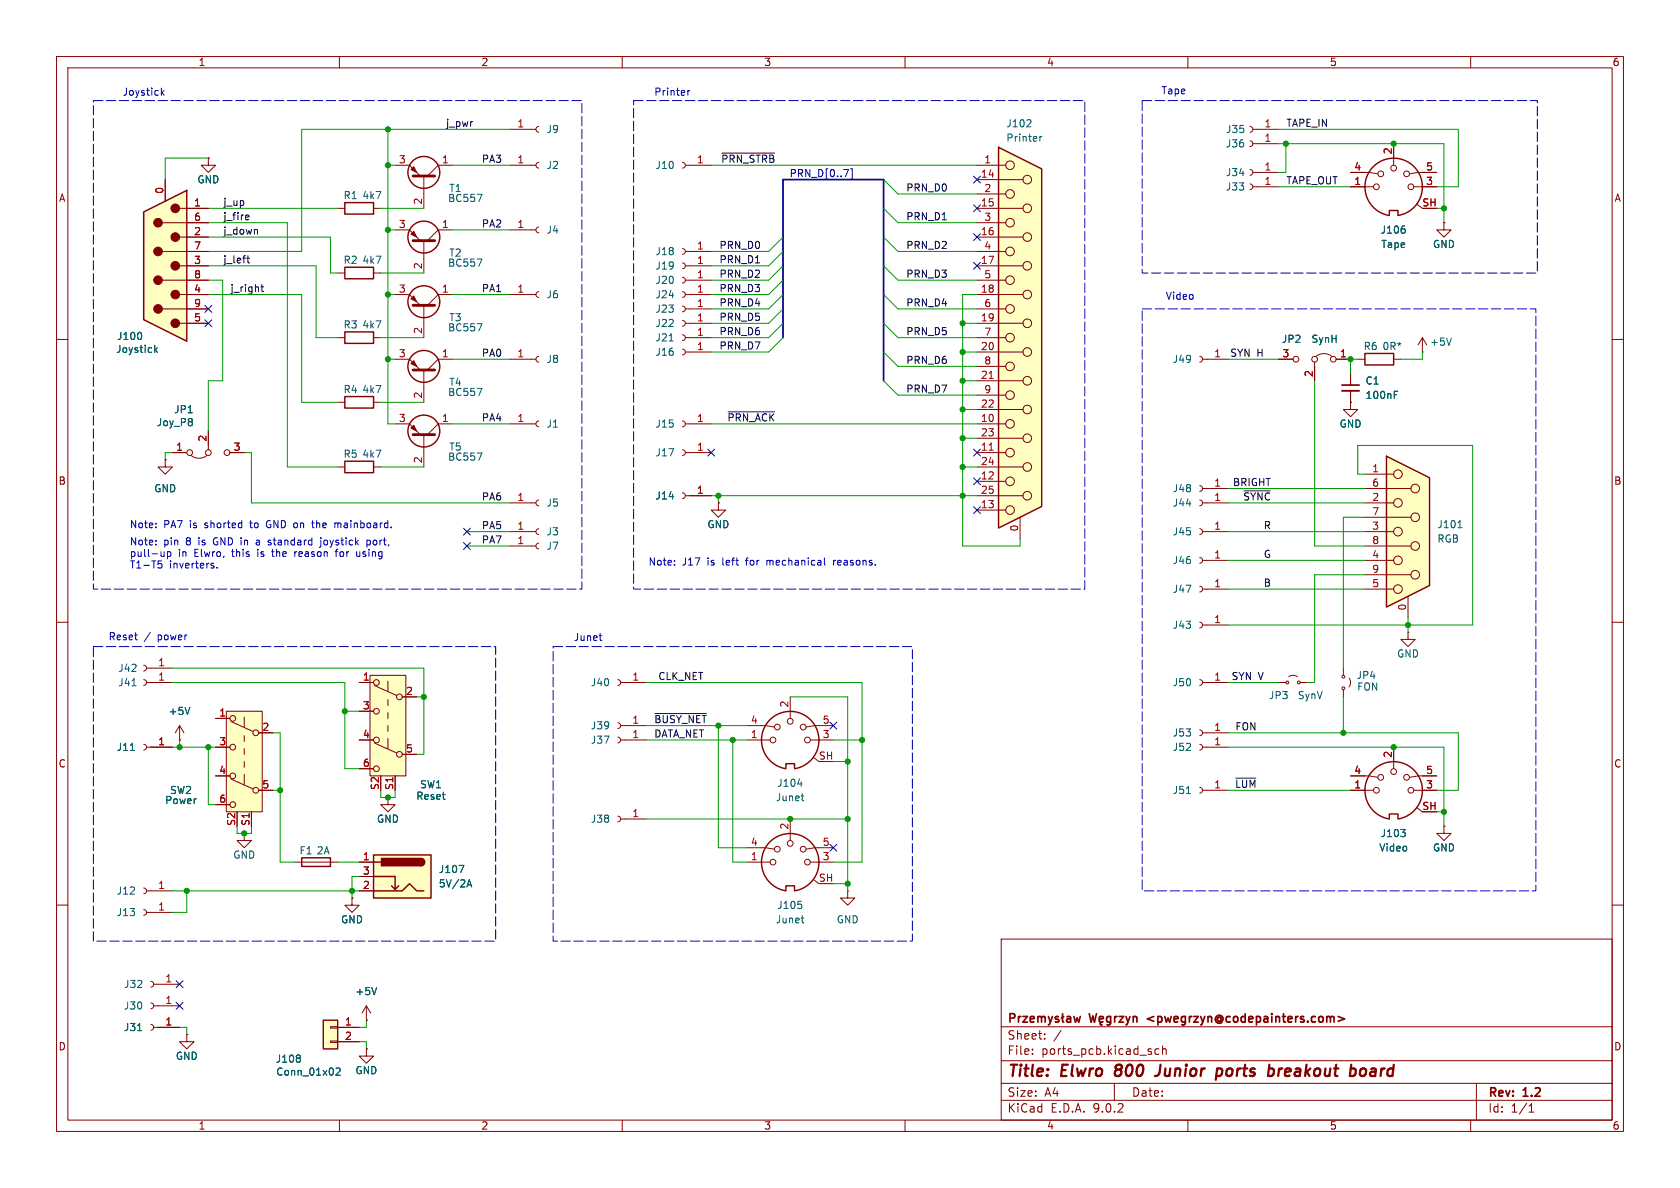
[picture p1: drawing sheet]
<svg xmlns="http://www.w3.org/2000/svg" width="297mm" height="210mm" viewBox="0 0 297 210" stroke-linecap="round" stroke-linejoin="round" font-family="sans-serif">
<g fill="none" stroke="#840000" stroke-width=".18">
<path d="M10 10h277v190h-277zM12 12h273v186h-273zM60 10v2M110 10v2M160 10v2M210 10v2M260 10v2M10 60h2M285 60h2M212.1 88.4l.3 .1 .2 .4-.2 .4-.3 .1M212.1 98.6l.3 .1 .2 .4-.2 .3-.3 .2M212.1 93.5l.3 .1 .2 .4-.2 .3-.3 .2"/>
<path d="M212.6 88.9h4.6M212.6 99.1h4.6M212.6 94h4.6M10 110h2M212.1 110l.3 .1 .2 .4-.2 .3-.3 .2M212.1 103.6l.3 .2 .2 .3-.2 .4-.3 .1M212.6 110.5h4.6M212.6 104.1h4.6M237.5 118.1v1.3M238.5 119.9l.3 .8-.3 .7M248.9 111.8v1.2h-1.3l1.3 1.3 1.3-1.3h-1.3M248.9 111.8h.1"/>
<path d="M285 110h2M237.5 121.9v1.3M238.8 137.2h3.3l1.5 .2M238.8 139.7h4M246.4 132.1v3.8M249.9 139.7h4.1M254 137.2h-3.3l-1.5 .2M250.4 142.7l1.1 .8M10 160h2M177 166h108v32h-108zM285 160h2M60 198v2"/>
<path d="M110 198v2M160 198v2M177 194.5h108M177 191.5h108M177 187.5h108M177 181.5h108M182.5 186.3v.1M182.5 185.5v.1M184.7 183.6v.1M184.7 182.8v.1M187.6 182.1l-1.3 2M197 191.5v3"/>
<path d="M204.9 185.5l-.4-.1-.3 .3v.4l.1 .2h.6M205.5 185.5l.2-.1 .4 .1 .1 .9M205.5 184.9v1.5M210 198v2M260 198v2M261 191.5v6.5M270.3 196.6h.9M270.3 195.5l.4-.4v1.5"/>
<circle cx="237.5" cy="119.6" r=".25"/>
<circle cx="237.5" cy="121.7" r=".25"/>
<circle cx="243.3" cy="139.7" r=".51"/>
<circle cx="244.1" cy="137.4" r=".51"/>
<circle cx="246.4" cy="136.4" r=".51"/>
<circle cx="248.7" cy="137.4" r=".51"/>
<circle cx="249.4" cy="139.7" r=".51"/>
</g>
<path d="M197.2 189.3l-.1 .5 .1 .3M205.2 188.2l-.2 1.4a.74 .74 0 0 1-.8 .6M215.8 188.9l.3 .4-.1 .5-.4 .4M226.1 188.9l-.1 1.3M226.7 188.9l-.4 .1-.2 .3M240.6 189.1a.52 .52 0 0 1 .5-.2 .52 .52 0 0 1 .4 .4l-.1 .5a.55 .55 0 0 1-.5 .4 .55 .55 0 0 1-.5-.4z" fill="none" stroke="#840000" stroke-width=".4"/>
<g fill="none" stroke="#840000" stroke-width=".3">
<path d="M178.6 180l.7-.1 .1-.2-.1-.4-.2-.1h-.5v1.5M180.1 179.7v1M180.5 179.7l-.3 .1-.1 .2M180.8 179.7h.8l-.8 1h.8M183.5 179.8l.4-.1 .2 .2M183.5 179.7v1M184.1 179.9l.2-.2 .4 .1 .1 .9M184.1 179.9v.8M185.3 179.7l.4 1M186.1 179.7l-.4 1M187.1 179.8l-.3-.1-.2 .2v.2l.5 .2v.3h-.5M187.8 179.2v1.3l.3 .2"/>
<path d="M188.1 179.7l-.5 .3M188.6 179.8h.6l.1 .9M189.8 179.7l.3 1 .3-.7 .3 .7 .3-1M192.6 179.2l.3 1.5 .3-1.1 .3 1.1 .3-1.5M196.3 179.8l-.4-.1-.3 .3v.4l.2 .2h.5M196.3 179.7v1.2l-.2 .3-.4-.1M197.1 179.7v1M197.5 179.7l-.3 .1-.1 .2M197.8 179.7h.8l-.8 1h.8M199.1 179.7l.3 1M199.8 179.7l-.4 1M200.3 179.8l.3-.1 .3 .1 .1 .9"/>
<path d="M200.3 179.7v1M236.6 179.7l1.1 .4-1.1 .4M182.1 180.2l.7-.2v-.2l-.5-.1-.2 .2 .1 .7h.6M185.7 180.7l-.1 .3-.3 .2M189.3 180l-.5 .1a.29 .29 0 0 0-.3 .3 .29 .29 0 0 0 .3 .3l.5-.1M194.3 180.2l.8-.2-.1-.2-.4-.1-.3 .2 .1 .7h.6M194.7 180.7l-.2 .3 .3 .2M199.4 180.7l-.1 .3-.2 .2"/>
</g>
<path d="M245.6 144.7v-.8h1.5v.8M247.1 144.8a5.1 5.1 0 0 0 3.5-7.9 5.1 5.1 0 0 0-8.5 .1 5.1 5.1 0 0 0 3.5 7.8" fill="none" stroke="#840000" stroke-width=".25"/>
<path d="M247.7 146.6h.7l-.4 .5M248.3 147.2l.1 .2-.1 .4" fill="none" stroke="#006464" stroke-width=".18"/>
<path d="M245.1 80.6l7.6 3.9v19l-7.6 3.8z" fill="#ffffc2"/>
<g fill="none" stroke="#840000" stroke-width=".25">
<path d="M245.1 80.6l7.6 3.9v19l-7.6 3.8z"/>
<circle cx="74.9" cy="30.5" r="2.82"/>
<circle cx="74.9" cy="53.3" r="2.82"/>
<circle cx="74.9" cy="41.9" r="2.82"/>
<circle cx="74.9" cy="64.8" r="2.82"/>
</g>
<g fill="none" stroke="#840000" stroke-width=".18">
<path d="M69.8 29.2h2.6l1.9 1.9M74.9 31.1v5.7M80 29.2h-2.5l-1.9 1.9M90.2 29.2h4.5M95.2 28.7l-.3 .2-.2 .3 .2 .4 .3 .1M69.8 40.6h2.6l1.9 1.9M69.8 52.1h2.6l1.9 1.9M74.9 42.5v5.8M74.9 54v5.7M80 40.6h-2.5l-1.9 1.9M80 52.1h-2.5l-1.9 1.9M90.2 40.6h4.5"/>
<path d="M90.2 52.1h4.5M95.2 40.1l-.3 .2-.2 .3 .2 .4 .3 .1M95.2 51.6l-.3 .1-.2 .4 .2 .3 .3 .2M120.6 54.1l.4 .2 .2 .3-.2 .4-.4 .1M121.2 54.6h4.5M69.8 63.5h2.6l1.9 1.9M74.9 65.4v5.7M80 63.5h-2.5l-1.9 1.9M90.2 74.9h4.5M90.2 63.5h4.5M95.2 74.4l-.3 .2-.2 .3 .2 .4 .3 .1M95.2 63l-.3 .1-.2 .4 .2 .4 .3 .1"/>
<path d="M212.1 85.9l.3 .1 .2 .4-.2 .3-.3 .2M212.6 86.4h4.6M241.3 83.8h5.1M241.3 86.4h8.1M241.3 88.9h5.1M241.3 91.4h8.1M241.3 94h5.1M241.3 96.5h8.1M241.3 99.1h5.1M241.3 101.6h8.1M241.3 104.1h5.1M248.9 105.4v3.8"/>
<path d="M212.1 139.2l.3 .1 .2 .4-.2 .4-.3 .1M212.6 139.7h4.6"/>
<circle cx="247.1" cy="83.8" r=".76"/>
<circle cx="247.1" cy="94" r=".76"/>
<circle cx="247.1" cy="88.9" r=".76"/>
<circle cx="247.1" cy="99.1" r=".76"/>
<circle cx="250.2" cy="86.4" r=".76"/>
<circle cx="250.2" cy="91.4" r=".76"/>
<circle cx="250.2" cy="96.5" r=".76"/>
<circle cx="247.1" cy="104.1" r=".76"/>
<circle cx="250.2" cy="101.6" r=".76"/>
</g>
<path d="M84.4 34.4h.8l-.5 1.2M84.4 45.8h.8l-.5 1.3M84.4 57.2h.8l-.5 1.3M84.4 68.7h.8l-.5 1.2M257.7 93.3h.8M209.7 140.3h.8" fill="none" stroke="#006464" stroke-width=".18"/>
<path d="M73 31.1h3.8M73 42.5h3.8M73 54h3.8M73 65.4h3.8" fill="none" stroke="#840000" stroke-width=".51"/>
<g fill="#840000" stroke="#840000" stroke-width=".18">
<path d="M72.6 41.4l.6-.5 .5 1z"/>
<path d="M72.6 30l.6-.5 .5 1z"/>
<path d="M72.6 64.3l.6-.5 .5 1z"/>
<path d="M72.6 52.8l.6-.5 .5 1z"/>
</g>
<path d="M176.5 26l7.6 3.8v59.7l-7.6 3.8z" fill="#ffffc2"/>
<path d="M61 35.8h5v2h-5zM176.5 26l7.6 3.8v59.7l-7.6 3.8zM61 47.2h5v2.1h-5zM61 58.7h5v2h-5zM138.9 135.8v-.8h1.6v.8M138.9 135.9a5.1 5.1 0 0 1-3.5-7.8 5.1 5.1 0 0 1 8.6 0 5.1 5.1 0 0 1-3.5 7.8" fill="none" stroke="#840000" stroke-width=".25"/>
<g fill="none" stroke="#840000" stroke-width=".18">
<path d="M59.7 36.8h1.3M66 36.8h1.3M90.2 22.9h4.5M95.2 22.4l-.3 .1-.2 .4 .2 .3 .3 .2M120.6 28.7l.4 .2 .2 .3-.2 .4-.4 .1M121.2 29.2h4.5M172.7 29.2h5.1M172.7 31.8h8.1M172.7 34.3h5.1M172.7 36.8h8.1M172.7 39.4h5.1M59.7 59.7h1.3"/>
<path d="M59.7 48.3h1.3M66 59.7h1.3M66 48.3h1.3M120.6 51.6l.4 .1 .2 .4-.2 .3-.4 .2M120.6 43.9l.4 .2 .2 .4-.2 .3-.4 .2M120.6 49l.4 .2 .2 .3-.2 .4-.4 .1M120.6 46.5l.4 .1 .2 .4-.2 .3-.4 .2M120.6 56.6l.4 .2 .2 .4-.2 .3-.4 .2M120.6 59.2l.4 .1 .2 .4-.2 .3-.4 .2M121.2 44.5h4.5M121.2 47h4.5M121.2 49.5h4.5"/>
<path d="M121.2 52.1h4.5M121.2 57.2h4.5M121.2 59.7h4.5M172.7 41.9h8.1M172.7 44.5h5.1M172.7 47h8.1M172.7 49.5h5.1M172.7 52.1h8.1M172.7 54.6h5.1M172.7 57.2h8.1M172.7 59.7h5.1M120.6 79.5l.4 .2 .2 .3-.2 .4-.4 .1"/>
<path d="M120.6 74.4l.4 .2 .2 .3-.2 .4-.4 .1M120.6 61.7l.4 .2 .2 .3-.2 .4-.4 .1M121.2 62.2h4.5M121.2 74.9h4.5M172.7 62.2h8.1M172.7 64.8h5.1M172.7 67.3h8.1M172.7 69.9h5.1M172.7 72.4h8.1M172.7 74.9h5.1M172.7 77.5h8.1M90.2 96.5h4.5"/>
<path d="M90.2 88.9h4.5M90.2 94h4.5M95.2 96l-.3 .2-.2 .3 .2 .4 .3 .1M95.2 88.4l-.3 .1-.2 .4 .2 .4 .3 .1M95.2 93.5l-.3 .1-.2 .4 .2 .3 .3 .2M120.6 87.1l.4 .2 .2 .3-.2 .4-.4 .1M121.2 80h4.5M121.2 87.6h4.5M127 88.9v1.3h-1.3l1.3 1.2 1.3-1.2h-1.3M127 88.9h.1M172.7 80h5.1M172.7 82.6h8.1"/>
<path d="M172.7 85.1h5.1M172.7 87.6h8.1M172.7 90.2h5.1M180.3 91.4v3.9M227.8 119.6l.8-.2 .8 .2M25.4 120.1l.4 .2 .1 .4-.1 .3-.4 .2M25.9 120.7h4.6M109.2 127.8l.4 .1 .1 .4-.1 .3-.4 .2M109.7 128.3h4.6M132.1 128.3h3.3l1.5 .2M132.1 130.8h4M139.7 123.2v3.8"/>
<path d="M143.3 130.8h4M143.8 133.9l1 .7M147.3 128.3h-3.3l-1.5 .2M212.1 120.1l.3 .2 .2 .4-.2 .3-.3 .2M212.1 131.6l.3 .1 .2 .4-.2 .3-.3 .2M212.1 129l.3 .2 .2 .3-.2 .4-.3 .1M212.6 120.7h4.6M212.6 132.1h4.6M212.6 129.5h4.6M226.1 120.7h1.2M229.9 120.7h1.2"/>
<circle cx="178.6" cy="39.4" r=".76"/>
<circle cx="178.6" cy="34.3" r=".76"/>
<circle cx="178.6" cy="29.2" r=".76"/>
<circle cx="181.6" cy="36.8" r=".76"/>
<circle cx="181.6" cy="31.7" r=".76"/>
<circle cx="178.6" cy="54.6" r=".76"/>
<circle cx="178.6" cy="44.4" r=".76"/>
<circle cx="178.6" cy="49.5" r=".76"/>
<circle cx="178.6" cy="59.7" r=".76"/>
<circle cx="181.6" cy="41.9" r=".76"/>
<circle cx="181.6" cy="57.1" r=".76"/>
<circle cx="181.6" cy="52.1" r=".76"/>
<circle cx="181.6" cy="47" r=".76"/>
<circle cx="178.6" cy="64.8" r=".76"/>
<circle cx="178.6" cy="69.8" r=".76"/>
<circle cx="178.6" cy="74.9" r=".76"/>
<circle cx="181.6" cy="62.2" r=".76"/>
<circle cx="181.6" cy="67.3" r=".76"/>
<circle cx="181.6" cy="77.5" r=".76"/>
<circle cx="181.6" cy="72.4" r=".76"/>
<circle cx="178.6" cy="90.2" r=".76"/>
<circle cx="178.6" cy="85.1" r=".76"/>
<circle cx="178.6" cy="80" r=".76"/>
<circle cx="181.6" cy="82.5" r=".76"/>
<circle cx="181.6" cy="87.6" r=".76"/>
<circle cx="136.7" cy="130.8" r=".51"/>
<circle cx="137.4" cy="128.5" r=".51"/>
<circle cx="139.7" cy="127.5" r=".51"/>
<circle cx="142" cy="128.5" r=".51"/>
<circle cx="142.7" cy="130.8" r=".51"/>
<circle cx="227.6" cy="120.6" r=".25"/>
<circle cx="229.6" cy="120.6" r=".25"/>
</g>
<path d="M174.9 66.9h.7M174.9 79.6h.7" fill="none" stroke="#a90000" stroke-width=".18"/>
<path d="M182.1 21.2l.2 .2-.1 .3-.7 .7h.8M183.8 24.1v.9M184.2 24.1l-.4 .3M118.3 60.3h.7M23.3 121.2h.8M141 138.6h.8M141.6 140.7h.5M141.9 141.5h.2" fill="none" stroke="#006464" stroke-width=".18"/>
<path d="M25.4 37.5l7.6-3.8v26.6l-7.6-3.8z" fill="#ffffc2"/>
<g fill="none" stroke="#840000" stroke-width=".18">
<path d="M28.7 39.4h8.1M29.2 31.8v3.8M31.7 36.8h5.1M36.8 27.9v1.3h-1.2l1.2 1.3 1.3-1.3h-1.3M36.8 27.9h.1M28.7 54.6h8.1M28.7 49.5h8.1M28.7 44.5h8.1M31.7 57.2h5.1M31.7 52.1h5.1M31.7 47h5.1M31.7 41.9h5.1"/>
<path d="M25.4 117.6l.4 .2 .1 .3-.1 .4-.4 .1M25.9 118.1h4.6M64.8 177.8l-.8 1.3M64.8 177.8l.7 1.3M64.8 177.8v2.5M64.8 180.3h.1"/>
</g>
<path d="M25.4 37.5l7.6-3.8v26.6l-7.6-3.8z" fill="none" stroke="#840000" stroke-width=".25"/>
<g fill="#840000" stroke="#840000" stroke-width=".18">
<circle cx="31" cy="57.1" r=".76"/>
<circle cx="31" cy="52.1" r=".76"/>
<circle cx="31" cy="47" r=".76"/>
<circle cx="31" cy="41.9" r=".76"/>
<circle cx="31" cy="36.8" r=".76"/>
<circle cx="27.9" cy="54.6" r=".76"/>
<circle cx="27.9" cy="49.5" r=".76"/>
<circle cx="27.9" cy="44.4" r=".76"/>
<circle cx="27.9" cy="39.4" r=".76"/>
</g>
<path d="M24.9 58.9l.1 .3-.1 .7M27.4 61v1.3M27.5 61.8l.3 .5M27.8 61.5l-.4 .4M66.6 174.6l-.4 1.2" fill="none" stroke="#006464" stroke-width=".18"/>
<path d="M40 125.7h6.4v17.8h-6.4z" fill="#ffffc2"/>
<g fill="none" stroke="#840000" stroke-width=".18">
<path d="M38.1 127h2.5M38.1 132.1h2.5M38.1 137.2h2.5M40 125.7h6.4v17.8h-6.4zM40.8 127.6l3.9 1.7M40.8 137.7l3.9 1.7M43.2 126.7v1.8M43.2 130v1.1M43.2 132.3v1.1M43.2 134.6v1M43.2 136.9v1.8M45.7 129.5h2.6"/>
<path d="M45.7 139.7h2.6M38.1 142.2h2.5M44.4 143.5v2.6"/>
<circle cx="41.1" cy="127" r=".51"/>
<circle cx="41.1" cy="132.1" r=".51"/>
<circle cx="41.1" cy="137.2" r=".51"/>
<circle cx="45.2" cy="129.5" r=".51"/>
<circle cx="45.2" cy="139.7" r=".51"/>
<circle cx="41.1" cy="142.2" r=".51"/>
</g>
<path d="M65.4 119.4h6.4v17.8h-6.4z" fill="#ffffc2"/>
<g fill="none" stroke="#840000" stroke-width=".18">
<path d="M65.4 119.4h6.4v17.8h-6.4zM63.5 120.7h2.5M63.5 125.7h2.5M63.5 130.8h2.5M63.5 135.9h2.5M66.2 121.2l3.9 1.7M66.2 131.4l3.9 1.7M68.6 120.4v1.8M68.6 123.7v1M68.6 126v1M68.6 128.3v1M68.6 130.6v1.7"/>
<path d="M69.8 137.2v2.5M71.1 123.2h2.6M71.1 133.4h2.6"/>
<circle cx="66.5" cy="120.7" r=".51"/>
<circle cx="66.5" cy="125.7" r=".51"/>
<circle cx="66.5" cy="135.9" r=".51"/>
<circle cx="66.5" cy="130.8" r=".51"/>
<circle cx="70.6" cy="123.2" r=".51"/>
<circle cx="70.6" cy="133.4" r=".51"/>
</g>
<path d="M66 151.1h10.2v7.7h-10.2z" fill="#ffffc2"/>
<g fill="none" stroke="#840000" stroke-width=".25">
<path d="M61 70.1h5v2h-5zM61 81.5h5v2.1h-5zM53.3 151.6h5.1v1.6h-5.1zM66 151.1h10.2v7.7h-10.2zM66 157.5h5.1l1.3-1.3 1.3 1.3h1.2M66 154.9h3.8v2.3l.7-.6M66 152.4h1.3M69.2 156.6l.6 .6M74.4 151.8a.64 .64 0 0 1 .7 .6 .64 .64 0 0 1-.7 .6M138.9 157.4v-.8h1.6v.8M138.9 157.5a5.1 5.1 0 0 1-3.5-7.8 5.1 5.1 0 0 1 8.6 0 5.1 5.1 0 0 1-3.5 7.8"/>
<circle cx="74.9" cy="76.2" r="2.82"/>
</g>
<g fill="#840000" stroke="#840000" stroke-width=".25">
<path d="M74.4 151.8a.64 .64 0 0 1 .7 .6 .64 .64 0 0 1-.7 .6z"/>
<path d="M67.4 151.8h7v1.2h-7z"/>
</g>
<g fill="none" stroke="#840000" stroke-width=".18">
<path d="M36.8 76.2v3.3M59.7 71.1h1.3M66 71.1h1.3M69.8 74.9h2.6l1.9 1.9M74.9 76.8v5.8M80 74.9h-2.5l-1.9 1.9M29.2 81.3v1.3h1.3l-1.3 1.2-1.3-1.2h1.3M29.2 81.3h.1M30.5 80h2.5M33.8 80.5a2.26 2.26 0 0 0 2.8 0M40.6 80h2.6M59.7 82.6h1.3"/>
<path d="M66 82.6h1.3M25.4 131.6l.4 .1 .1 .4-.1 .3-.4 .2M25.9 132.1h4.6M31.7 130.8h.1M31.7 128.3l-.7 1.2M31.7 128.3l.8 1.2M31.7 128.3v2.5M109.2 120.1l.4 .2 .1 .4-.1 .3-.4 .2M109.2 130.3l.4 .2 .1 .3-.1 .4-.4 .1M109.7 120.7h4.6M109.7 130.8h4.6M25.4 157l.4 .1 .1 .4-.1 .3-.4 .2"/>
<path d="M25.9 157.5h4.6M43.2 147.3v1.3h1.2l-1.2 1.3-1.3-1.3h1.3M43.2 147.3h.1M52.1 152.4h7.6M62.2 158.8v1.2h-1.2l1.2 1.3 1.3-1.3h-1.3M62.2 158.8h.1M63.5 152.4h2.5M63.5 154.9h2.5M63.5 157.5h2.5M68.6 141v1.2h1.2l-1.2 1.3-1.3-1.3h1.3M68.6 141h.1M109.2 144.3l.4 .1 .1 .4-.1 .3-.4 .2"/>
<path d="M109.7 144.8h4.6M132.1 149.9h3.3l1.5 .2M132.1 152.4h4M139.7 144.8v3.8M143.3 152.4h4M143.8 155.4l1 .8M147.3 149.9h-3.3l-1.5 .2M149.9 157.5v1.3h1.2l-1.2 1.2-1.3-1.2h1.3M149.9 157.5h.1M255.3 146.1v1.2h-1.3l1.3 1.3 1.2-1.3h-1.2M255.3 146.1h.1M25.4 160.8l.4 .1 .1 .4-.1 .3-.4 .2"/>
<path d="M25.9 161.3h4.6M26.7 177.3l.3 .1 .2 .4-.2 .4-.3 .1M26.7 173.5l.3 .1 .2 .4-.2 .3-.3 .2M27.2 177.8h4.5M27.2 174h4.5M26.7 181.1l.3 .2 .2 .3-.2 .4-.3 .1M27.2 181.6h4.5M33 182.9v1.3h-1.3l1.3 1.2 1.3-1.2h-1.3M33 182.9h.1M64.8 185.4v1.3h-1.3l1.3 1.3 1.2-1.3h-1.2M64.8 185.4h.1"/>
<circle cx="33.5" cy="80" r=".51"/>
<circle cx="36.8" cy="80" r=".51"/>
<circle cx="40.1" cy="80" r=".51"/>
<circle cx="136.7" cy="152.4" r=".51"/>
<circle cx="137.4" cy="150.1" r=".51"/>
<circle cx="139.7" cy="149.1" r=".51"/>
<circle cx="142" cy="150.1" r=".51"/>
<circle cx="142.7" cy="152.4" r=".51"/>
</g>
<path d="M84.4 80.1h.8l-.5 1.3M23.1 132.7h.7M33.6 125l-.5 1.3M81.1 153h.9l-.5 1.2M82.5 156.8l.5-1.3 .4 1.3M82.7 156.4h.6M141.1 159.3h.6M141.6 159.9l.2 .2-.2 .4M141.6 162.3h.5M141.9 163.1h.2M24.3 182.2h.7" fill="none" stroke="#006464" stroke-width=".18"/>
<path d="M73 76.8h3.8" fill="none" stroke="#840000" stroke-width=".51"/>
<path d="M72.6 75.7l.6-.5 .5 1z" fill="#840000" stroke="#840000" stroke-width=".18"/>
<path d="M57.1 180.3h2.6v5.1h-2.6z" fill="#ffffc2"/>
<path d="M245.6 38v-.8h1.5v.8M247.1 38.1a5.1 5.1 0 0 0 3.5-7.8 5.1 5.1 0 0 0-8.5 0 5.1 5.1 0 0 0 3.5 7.8M241.3 62.5h5.1v2h-5.1zM57.1 180.3h2.6v5.1h-2.6z" fill="none" stroke="#840000" stroke-width=".25"/>
<g fill="none" stroke="#840000" stroke-width=".18">
<path d="M29.2 31.8v3.8M33 39.4h3.8M33 36.8h3.8M36.8 27.9h.1M221 30l.3 .1 .2 .4-.2 .3-.3 .2M221 32.5l.3 .2 .2 .3-.2 .4-.3 .1M221 22.4l.3 .1 .2 .4-.2 .3-.3 .2M221 24.9l.3 .1 .2 .4-.2 .4-.3 .1M221.5 30.5h4.6M221.5 33h4.6M221.5 22.9h4.6M221.5 25.4h4.6"/>
<path d="M238.8 30.5h3.3l1.5 .2M238.8 33h4M246.4 25.4v3.8M249.9 33h4.1M250.4 36.1l1.1 .7M254 30.5h-3.3l-1.5 .2M255.3 39.4v1.2h-1.3l1.3 1.3 1.2-1.3h-1.2M255.3 39.4h.1M33 57.2h3.8M33 54.6h3.8M33 52.1h3.8M33 49.5h3.8"/>
<path d="M33 47h3.8M33 44.5h3.8M33 41.9h3.8M251.5 59.7l-.8 1.3M251.5 59.7l.7 1.3M251.5 59.7v2.5M36.8 76.2v2.5M212.1 63l.3 .1 .2 .4-.2 .4-.3 .1M212.6 63.5h4.6M226.1 63.5h2.5M232.4 64v3.3M232.7 63a2.26 2.26 0 0 1 2.8 0"/>
<path d="M236.2 63.5h2.6M238.8 71.1v1.3h-1.3l1.3 1.3 1.2-1.3h-1.2M238.8 71.1h.1M238.8 66v2.1M238.8 69.1v2M240 63.5h1.3M246.4 63.5h1.2M251.5 62.2h.1M29.2 81.3h.1M30.5 80h2.5M40.6 80h2.6M121.9 87.6h3.8"/>
<path d="M127 88.9h.1M26.7 132.1h3.8M31.7 130.8h.1M38.1 137.2h2.5M38.1 127h2.5M38.1 132.1h2.5M45.7 139.7h2.6M45.7 129.5h2.6M63.5 120.7h2.5M63.5 125.7h2.5M63.5 130.8h2.5M63.5 135.9h2.5"/>
<path d="M69.8 137.2v2.5M71.1 123.2h2.6M71.1 133.4h2.6M238.8 137.2h2.5M238.8 139.7h2.5M246.4 132.1v2.5M251.5 137.2h2.5M251.5 139.7h2.5M38.1 142.2h2.5M44.4 143.5v2.6M62.2 158.8h.1M63.5 152.4h2.5"/>
<path d="M63.5 154.9h2.5M63.5 157.5h2.5M68.6 141h.1M255.3 146.1h.1M27.9 181.6h3.8M33 182.9h.1M58.4 181.5h1.3v.2h-1.3zM58.4 184h1.3v.3h-1.3zM59.7 181.6h3.8M59.7 184.2h3.8M64.8 185.4h.1M64.8 180.3h.1"/>
<circle cx="243.3" cy="33" r=".51"/>
<circle cx="244.1" cy="30.7" r=".51"/>
<circle cx="246.4" cy="29.7" r=".51"/>
<circle cx="248.7" cy="30.7" r=".51"/>
<circle cx="249.4" cy="33" r=".51"/>
<circle cx="229.1" cy="63.5" r=".51"/>
<circle cx="232.4" cy="63.5" r=".51"/>
<circle cx="235.7" cy="63.5" r=".51"/>
</g>
<g fill="none" stroke="#006464" stroke-width=".18">
<path d="M24.9 58.9l.1 .3-.1 .7M248.3 40.5l.1 .2-.1 .5M256.6 59.8l-.4 1.2M27.4 61v1.3M27.5 61.8l.3 .5M27.8 61.5l-.4 .4M246.5 69.8h.4M246.5 69.2h.6M23.1 132.7h.7M33.6 125l-.5 1.3M81.1 153h.9l-.5 1.2M82.5 156.8l.5-1.3 .4 1.3"/>
<path d="M82.7 156.4h.6M247.7 146.6h.7l-.4 .5M248.3 147.2l.1 .2-.1 .4M66.6 174.6l-.4 1.2M24.3 182.2h.7M53 186.6l.1 .1-.1 .3M53 187.1l.1 .2-.1 .4M59.4 188.9l.5-.1 .2 .4-.7 .9h.7"/>
</g>
<path d="M237.2 68.1h3.1" fill="none" stroke="#840000" stroke-width=".3"/>
<path d="M237.2 69.1h3.1" fill="none" stroke="#840000" stroke-width=".33"/>
<path d="M43.6 38l.3 .1 .1 .2-.6 .1M43.9 38.8l-.3 .1M127.6 27.1h9.3M43.6 45.6h.5M43.8 45.2v1.1l.3 .2M45.5 40.6v.8M46.1 50.7h.5M46.3 50.3v1.1l.3 .2M128.7 72.8h8.2M219.9 86.8h4.7M115.8 126.1h9.1M218.5 137.6h3.5" fill="none" stroke="#0f0f0f" stroke-width=".18"/>
<g fill="none" stroke="#000084" stroke-width=".18">
<path d="M149.2 30h.8l-.5 1.2M150.4 29.8h.3v1.9h-.3M172.1 31.1l1.2 1.3M172.1 36.2l1.2 1.2M173.3 31.1l-1.2 1.3M173.3 36.2l-1.2 1.2M36.2 56.5l1.2 1.3M36.2 54l1.2 1.2M37.4 56.5l-1.2 1.3M37.4 54l-1.2 1.2M172.1 41.3l1.2 1.2M172.1 46.4l1.2 1.2"/>
<path d="M173.3 41.3l-1.2 1.2M173.3 46.4l-1.2 1.2M125.1 79.4l1.2 1.2M126.3 79.4l-1.2 1.2M172.1 79.4l1.2 1.2M173.3 79.4l-1.2 1.2M81.9 93.4l1.3 1.2M81.9 95.9l1.3 1.2M83.2 93.4l-1.3 1.2M83.2 95.9l-1.3 1.2M172.1 89.6l1.2 1.2M172.1 84.5l1.2 1.2"/>
<path d="M173.3 89.6l-1.2 1.2M173.3 84.5l-1.2 1.2M146.7 127.7l1.2 1.2M147.9 127.7l-1.2 1.2M146.7 149.3l1.2 1.2M147.9 149.3l-1.2 1.2M31.1 177.2l1.3 1.2M31.1 173.4l1.3 1.2M32.4 177.2l-1.3 1.2M32.4 173.4l-1.3 1.2"/>
</g>
<path d="M138.4 59.7v-27.9h17.8v35.5" fill="none" stroke="#000084" stroke-width=".3"/>
<g fill="none" stroke="#009600" stroke-width=".18">
<path d="M36.8 39.4h14v43.2h8.9M36.8 27.9h-7.6v3.9M36.8 36.8h22.9M67.3 36.8h7.6M68.6 22.9v52h1.2M68.6 29.2h1.2M80 29.2h10.2M90.2 22.9h-36.9v21.6h-16.5M125.7 29.2h47M156.2 36.8l2.5 2.6h14M156.2 31.8l2.5 2.5h14M226.1 33h12.7"/>
<path d="M226.1 22.9h31.7v10.1h-3.8M226.1 25.4h29.2v14M227.3 25.4v5.1h-1.2M254 36.8h1.3M36.8 52.1h16.5v19h6.4M36.8 49.5h2.6v17.8h-2.6v8.9M36.8 41.9h21.6v6.4h1.3M36.8 47h19.1v12.7h3.8M67.3 48.3h7.6M67.3 59.7h7.6M68.6 52.1h1.2M68.6 40.6h1.2"/>
<path d="M80 52.1h10.2M80 40.6h10.2M138.4 44.5l-2.5 2.5h-10.2M138.4 47l-2.5 2.5h-10.2M138.4 57.2l-2.5 2.5h-10.2M138.4 49.5l-2.5 2.6h-10.2M138.4 41.9l-2.5 2.6h-10.2M138.4 52.1l-2.5 2.5h-10.2M138.4 59.7l-2.5 2.5h-10.2M138.4 54.6l-2.5 2.6h-10.2M156.2 47l2.5 2.5h14M156.2 57.2l2.5 2.5h14"/>
<path d="M156.2 41.9l2.5 2.6h14M156.2 52.1l2.5 2.5h14M170.2 57.2h2.5M172.7 52.1h-2.5v44.4h10.1v-1.2M67.3 71.1h7.6M68.6 63.5h1.2M80 74.9h10.2M80 63.5h10.2M125.7 74.9h47M156.2 67.3l2.5 2.6h14M156.2 62.2l2.5 2.6h14M170.2 67.3h2.5"/>
<path d="M170.2 62.2h2.5M170.2 77.5h2.5M170.2 72.4h2.5M217.2 63.5h8.9M232.4 67.3v29.2h8.9M240 63.5h-1.2v2.5M251.5 62.2v1.3h-3.9M30.5 80h-1.3v1.3M43.2 80h1.2v8.9h45.8M67.3 82.6h7.6M82.5 96.5h7.7M82.5 94h7.7"/>
<path d="M125.7 87.6h47M127 87.6v1.3M170.2 82.6h2.5M217.2 94h24.1M217.2 88.9h24.1M217.2 86.4h24.1M217.2 99.1h24.1M241.3 83.8h-1.3v-5.1h20.3v31.8h-43.1M241.3 91.4h-3.8v26.7M30.5 118.1h44.4v15.3h-1.2M217.2 104.1h24.1M241.3 101.6h-8.9v19.1h-1.3"/>
<path d="M248.9 109.2v2.6M30.5 120.7h30.5v15.2h2.5M30.5 132.1h7.6M31.7 130.8v1.3M36.8 132.1v10.1h1.3M48.3 129.5h1.2v22.9h2.6M48.3 139.7h1.2M61 125.7h2.5M67.3 139.7v1.3h2.5v-1.3M73.7 123.2h1.2M114.3 120.7h38.1v31.7h-5.1M114.3 128.3h17.8"/>
<path d="M114.3 130.8h17.8M127 128.3v21.6h5.1M129.5 130.8v21.6h2.6M139.7 123.2h10.2v34.3M147.3 134.6h2.6M147.3 130.8h5.1M217.2 120.7h8.9M217.2 132.1h38.1v14M217.2 139.7h21.6M217.2 129.5h40.6v10.2h-3.8M237.5 123.2v6.3M30.5 157.5h33"/>
<path d="M33 157.5v3.8h-2.5M41.9 146.1v1.2h2.5v-1.2M59.7 152.4h3.8M63.5 154.9h-1.3v3.9M114.3 144.8h35.6M147.3 156.2h2.6M254 143.5h1.3M31.7 181.6h1.3v1.3M63.5 184.2h1.3v1.2M64.8 180.3v1.3h-1.3"/>
</g>
<g fill="none" stroke="#0000c2" stroke-width=".18">
<path d="M28.5 15.6v1.2M28.6 16.4l.4 .4M29 16l-.5 .5M121.6 16v.8M122 16l-.4 .2M27.6 96.2v.1M27.6 92.5v.1M27.6 93.2v.1M27.6 95.5v.2M28.4 99.6l.2 .3v.3l-.2 .2h-.3M29 97.5v.9M29 98.3l-.4 .1"/>
<path d="M29.6 97.5v1.3M30.1 97.6l.1 .2v.5l-.2 .1-.4-.1M37.7 100l.1 .2-.1 .2M37.7 99.6h.1M45.7 95.5h-.4M45.8 95.8h-.3l-.2 .2v.3h.5M47.3 92.1l-.2 .5 .2 .6M47.6 95.5h.3M47.6 95.9l.3 .2M47.9 96.1l-.1 .2h-.3M48 97.5h.5M48.2 97.1v1.2"/>
<path d="M52.1 97.5v.9M52.5 97.5l-.4 .3M55.1 92.4h.5M55.3 93.1l.3 .2M56.7 95.1v.1M56.7 95.5v1.1l-.2 .2M57.3 95.6v.6M59.2 92.5l.3-.1 .2 .2M59.4 97.3v1.1M59.7 92.6v.7M59.9 92.4l-.2 .2M63.6 98.3l-.2 .1-.3-.1"/>
<path d="M63.6 97.5v.9M64.9 95.5h.3l.3 .2-.1 .6h-.5M64.9 95.5v1.3M119.3 99.8v.1M119.3 99.1v.1M135.6 99.1v.8M135.8 99.1l-.2 .1M145.7 98.6v1.1l.2 .2M147.4 99.1v.8M147.7 99.1l-.3 .2M38.4 100.3v.1M105.9 112.4h.5"/>
<path d="M106.2 113.2h.2"/>
</g>
<path d="M16.5 17.8h86.4v86.3h-86.4zM112 17.8h79.8v86.3h-79.8zM201.9 17.8h69.9v30.5h-69.9zM201.9 54.6h69.6v102.9h-69.6zM16.5 114.3h71.1v52.1h-71.1zM97.8 114.3h63.5v52.1h-63.5z" fill="none" stroke="#0000c2" stroke-width=".18" stroke-dasharray="1.7 .6"/>
<g fill="#009600" stroke="#009600" stroke-width=".18">
<circle cx="227.3" cy="25.4" r=".46"/>
<circle cx="170.2" cy="67.3" r=".46"/>
<circle cx="170.2" cy="62.2" r=".46"/>
<circle cx="170.2" cy="57.2" r=".46"/>
<circle cx="170.2" cy="72.4" r=".46"/>
<circle cx="170.2" cy="77.5" r=".46"/>
<circle cx="246.4" cy="25.4" r=".46"/>
<circle cx="255.3" cy="36.8" r=".46"/>
<circle cx="248.9" cy="110.5" r=".46"/>
<circle cx="237.5" cy="129.5" r=".46"/>
<circle cx="238.8" cy="63.5" r=".46"/>
<circle cx="255.3" cy="143.5" r=".46"/>
<circle cx="246.4" cy="132.1" r=".46"/>
<circle cx="68.6" cy="22.9" r=".46"/>
<circle cx="68.6" cy="40.6" r=".46"/>
<circle cx="68.6" cy="52.1" r=".46"/>
<circle cx="68.6" cy="29.2" r=".46"/>
<circle cx="68.6" cy="63.5" r=".46"/>
<circle cx="62.2" cy="157.5" r=".46"/>
<circle cx="74.9" cy="123.2" r=".46"/>
<circle cx="61" cy="125.7" r=".46"/>
<circle cx="68.6" cy="141" r=".46"/>
<circle cx="152.4" cy="130.8" r=".46"/>
<circle cx="43.2" cy="147.3" r=".46"/>
<circle cx="33" cy="157.5" r=".46"/>
<circle cx="149.9" cy="134.6" r=".46"/>
<circle cx="149.9" cy="156.2" r=".46"/>
<circle cx="149.9" cy="144.8" r=".46"/>
<circle cx="139.7" cy="144.8" r=".46"/>
<circle cx="49.5" cy="139.7" r=".46"/>
<circle cx="127" cy="87.6" r=".46"/>
<circle cx="170.2" cy="82.6" r=".46"/>
<circle cx="170.2" cy="87.6" r=".46"/>
<circle cx="129.5" cy="130.8" r=".46"/>
<circle cx="31.7" cy="132.1" r=".46"/>
<circle cx="36.8" cy="132.1" r=".46"/>
</g>
<g font-size="2.8" fill="#840000">
<text x="178" y="190.9">Title:</text>
<text x="187.7" y="190.9">Elwro</text>
<text x="198" y="190.9">800</text>
<text x="206" y="190.9">Junior</text>
<text x="217.5" y="190.9">ports</text>
<text x="227.4" y="190.9">breakout</text>
<text x="242.7" y="190.9">board</text>
</g>
<g font-size="2.1" fill="#840000">
<text x="178" y="184">Sheet:</text>
<text x="203.5" y="181.2">&lt;pwegrzyn@codepainters.com&gt;</text>
<text x="178" y="186.7">File:</text>
<text x="184.1" y="186.7">ports_pcb.kicad_sch</text>
<text x="178" y="196.9">KiCad</text>
<text x="178" y="194.1">Size:</text>
<text x="184.7" y="194.1">A4</text>
<text x="185.7" y="196.9">E.D.A.</text>
<text x="193.3" y="196.9">9.0.2</text>
<text x="200" y="194.1">Date:</text>
<text x="263" y="194.3">Rev:</text>
<text x="263" y="196.9">Id:</text>
<text x="267.1" y="196.9">1/1</text>
<text x="269.4" y="194.3">1.2</text>
</g>
<g font-size="1.8" fill="#840000">
<text x="35" y="11.9">1</text>
<text x="85" y="11.9">2</text>
<text x="135" y="11.9">3</text>
<text x="185" y="11.9">4</text>
<text x="235" y="11.9">5</text>
<text x="285" y="11.9">6</text>
<text x="10.3" y="35.9">A</text>
<text x="285.3" y="35.9">A</text>
<text x="10.3" y="85.9">B</text>
<text x="285.3" y="85.9">B</text>
<text x="10.3" y="135.9">C</text>
<text x="285.3" y="135.9">C</text>
<text x="10.3" y="185.9">D</text>
<text x="285.3" y="185.9">D</text>
<text x="35" y="199.9">1</text>
<text x="85" y="199.9">2</text>
<text x="135" y="199.9">3</text>
<text x="185" y="199.9">4</text>
<text x="235" y="199.9">5</text>
<text x="285" y="199.9">6</text>
</g>
<g font-size="1.8" fill="#0000c2">
<text x="21.6" y="17.1">Joystick</text>
<text x="115.6" y="17.1">Printer</text>
<text x="205.2" y="16.9">Tape</text>
<text x="206" y="53.2">Video</text>
<text x="22.9" y="93.6">Note:</text>
<text x="28.9" y="93.6">PA7</text>
<text x="33.7" y="93.6">is</text>
<text x="36.5" y="93.6">shorted</text>
<text x="44.7" y="93.6">to</text>
<text x="47.8" y="93.6">GND on</text>
<text x="56.3" y="93.6">the</text>
<text x="60.4" y="93.6">mainboard.</text>
<text x="22.9" y="96.6">Note:</text>
<text x="22.9" y="98.7">pull-up</text>
<text x="22.9" y="100.7">T1-T5</text>
<text x="28.9" y="96.6">pin</text>
<text x="30" y="100.7">inverters.</text>
<text x="31.5" y="98.7">in</text>
<text x="33" y="96.6">8</text>
<text x="34.5" y="98.7">Elwro,</text>
<text x="35.4" y="96.6">is</text>
<text x="38.2" y="96.6">GND in</text>
<text x="41.3" y="98.7">this</text>
<text x="46" y="98.7">is</text>
<text x="46.2" y="96.6">a</text>
<text x="48.5" y="96.6">standard</text>
<text x="48.8" y="98.7">the</text>
<text x="52.9" y="98.7">reason</text>
<text x="57.9" y="96.6">joystick</text>
<text x="60.4" y="98.7">for</text>
<text x="64.3" y="98.7">using</text>
<text x="66.3" y="96.6">port,</text>
<text x="114.6" y="100.2">Note:</text>
<text x="120.6" y="100.2">J17</text>
<text x="125.2" y="100.2">is</text>
<text x="128" y="100.2">left</text>
<text x="132.4" y="100.2">for</text>
<text x="136.2" y="100.2">mechanical</text>
<text x="148.2" y="100.2">reasons.</text>
<text x="19.1" y="113.4">Reset</text>
<text x="25.5" y="113.4">/</text>
<text x="28" y="113.4">power</text>
<text x="101.3" y="113.5">Junet</text>
</g>
<g font-size="1.8" fill="#0f0f0f">
<text x="78.7" y="22.5">j_pwr</text>
<text x="227.3" y="22.5">TAPE_IN</text>
<text x="85.1" y="28.9">PA3</text>
<text x="127.4" y="28.9">~{PRN_STRB}</text>
<text x="160.1" y="33.9">PRN_D0</text>
<text x="227.3" y="32.7">TAPE_OUT</text>
<text x="39.4" y="41.6">j_down</text>
<text x="39.4" y="39">j_fire</text>
<text x="39.4" y="36.5">j_up</text>
<text x="85.1" y="40.3">PA2</text>
<text x="160.1" y="39">PRN_D1</text>
<text x="39.4" y="46.6">j_left</text>
<text x="127.1" y="46.6">PRN_D1</text>
<text x="127.1" y="44.1">PRN_D0</text>
<text x="160.1" y="44.1">PRN_D2</text>
<text x="40.6" y="51.7">j_right</text>
<text x="85.1" y="51.7">PA1</text>
<text x="127.1" y="51.7">PRN_D3</text>
<text x="127.1" y="49.2">PRN_D2</text>
<text x="160.1" y="49.2">PRN_D3</text>
<text x="127.1" y="56.8">PRN_D5</text>
<text x="127.1" y="59.3">PRN_D6</text>
<text x="127.1" y="54.3">PRN_D4</text>
<text x="160.1" y="54.3">PRN_D4</text>
<text x="160.1" y="59.3">PRN_D5</text>
<text x="85.1" y="63.2">PA0</text>
<text x="127.1" y="61.9">PRN_D7</text>
<text x="160.1" y="64.4">PRN_D6</text>
<text x="217.4" y="63.2">SYN H</text>
<text x="160.1" y="69.5">PRN_D7</text>
<text x="85.1" y="74.6">PA4</text>
<text x="128.5" y="74.6">~{PRN_ACK}</text>
<text x="85.1" y="88.6">PA6</text>
<text x="217.9" y="86">BRIGHT</text>
<text x="219.7" y="88.6">~{SYNC}</text>
<text x="85.1" y="93.6">PA5</text>
<text x="223.3" y="93.6">R</text>
<text x="85.1" y="96.2">PA7</text>
<text x="223.3" y="98.7">G</text>
<text x="223.3" y="103.8">B</text>
<text x="116.3" y="120.3">CLK_NET</text>
<text x="217.6" y="120.3">SYN V</text>
<text x="115.6" y="130.5">DATA_NET</text>
<text x="218.3" y="129.2">FON</text>
<text x="218.2" y="139.4">~{LUM}</text>
</g>
<g font-size="1.8" fill="#a90000">
<text x="91.4" y="22.6">1</text>
<text x="223.4" y="22.6">1</text>
<text x="70.4" y="29">3</text>
<text x="78" y="29">1</text>
<text x="91.4" y="29">1</text>
<text x="123.1" y="29">1</text>
<text x="173.9" y="29">1</text>
<text x="223.4" y="25.1">1</text>
<text x="246.1" y="27.4" transform="rotate(-90 246.1 27.4)">2</text>
<text x="29" y="34.4" transform="rotate(-90 29 34.4)">0</text>
<text x="173.3" y="31.5">14</text>
<text x="173.9" y="34">2</text>
<text x="223.4" y="30.2">1</text>
<text x="223.4" y="32.8">1</text>
<text x="239.3" y="30.2">4</text>
<text x="239.3" y="32.8">1</text>
<text x="252" y="30.2">5</text>
<text x="252" y="32.8">3</text>
<text x="34.2" y="41.7">2</text>
<text x="34.2" y="39.1">6</text>
<text x="34.2" y="36.6">1</text>
<text x="70.4" y="40.4">3</text>
<text x="74.7" y="36.3" transform="rotate(-90 74.7 36.3)">2</text>
<text x="78" y="40.4">1</text>
<text x="91.4" y="40.4">1</text>
<text x="173.3" y="36.6">15</text>
<text x="173.3" y="41.7">16</text>
<text x="173.9" y="39.1">3</text>
<text x="251.4" y="36.6">SH</text>
<text x="34.2" y="46.7">3</text>
<text x="34.2" y="44.2">7</text>
<text x="74.7" y="47.7" transform="rotate(-90 74.7 47.7)">2</text>
<text x="123.1" y="44.2">1</text>
<text x="123.1" y="46.7">1</text>
<text x="173.3" y="46.7">17</text>
<text x="173.9" y="44.2">4</text>
<text x="34.2" y="51.8">4</text>
<text x="34.2" y="49.3">8</text>
<text x="70.4" y="51.8">3</text>
<text x="78" y="51.8">1</text>
<text x="91.4" y="51.8">1</text>
<text x="123.1" y="51.8">1</text>
<text x="123.1" y="49.3">1</text>
<text x="173.3" y="51.8">18</text>
<text x="173.9" y="49.3">5</text>
<text x="34.2" y="56.9">5</text>
<text x="34.2" y="54.4">9</text>
<text x="74.7" y="59.1" transform="rotate(-90 74.7 59.1)">2</text>
<text x="123.1" y="54.4">1</text>
<text x="123.1" y="56.9">1</text>
<text x="123.1" y="59.4">1</text>
<text x="173.3" y="56.9">19</text>
<text x="173.9" y="54.4">6</text>
<text x="173.9" y="59.4">7</text>
<text x="70.4" y="63.2">3</text>
<text x="78" y="63.2">1</text>
<text x="91.4" y="63.2">1</text>
<text x="123.1" y="62">1</text>
<text x="173.3" y="62">20</text>
<text x="173.9" y="64.5">8</text>
<text x="214.6" y="63.2">1</text>
<text x="226.6" y="63.2">3</text>
<text x="236.8" y="63.2">1</text>
<text x="74.7" y="70.6" transform="rotate(-90 74.7 70.6)">2</text>
<text x="173.3" y="67.1">21</text>
<text x="173.9" y="69.6">9</text>
<text x="232.2" y="66.7" transform="rotate(-90 232.2 66.7)">2</text>
<text x="70.4" y="74.7">3</text>
<text x="78" y="74.7">1</text>
<text x="91.4" y="74.7">1</text>
<text x="123.1" y="74.7">1</text>
<text x="173.3" y="72.1">22</text>
<text x="173.3" y="74.7">10</text>
<text x="173.3" y="77.2">23</text>
<text x="31" y="79.8">1</text>
<text x="36.6" y="78.2" transform="rotate(-90 36.6 78.2)">2</text>
<text x="41.2" y="79.8">3</text>
<text x="74.7" y="82" transform="rotate(-90 74.7 82)">2</text>
<text x="123.1" y="79.8">1</text>
<text x="173.3" y="79.8">11</text>
<text x="173.3" y="82.3">24</text>
<text x="242.5" y="83.6">1</text>
<text x="91.4" y="88.6">1</text>
<text x="123.1" y="87.4">1</text>
<text x="173.3" y="84.8">12</text>
<text x="173.3" y="87.4">25</text>
<text x="173.3" y="89.9">13</text>
<text x="214.6" y="88.6">1</text>
<text x="214.6" y="86.1">1</text>
<text x="242.5" y="86.1">6</text>
<text x="242.5" y="88.6">2</text>
<text x="91.4" y="93.7">1</text>
<text x="180.1" y="94.1" transform="rotate(-90 180.1 94.1)">0</text>
<text x="214.6" y="93.7">1</text>
<text x="242.5" y="91.2">7</text>
<text x="242.5" y="93.7">3</text>
<text x="91.4" y="96.3">1</text>
<text x="214.6" y="98.8">1</text>
<text x="242.5" y="96.3">8</text>
<text x="242.5" y="98.8">4</text>
<text x="242.5" y="101.3">9</text>
<text x="214.6" y="103.9">1</text>
<text x="242.5" y="103.9">5</text>
<text x="214.6" y="110.2">1</text>
<text x="248.7" y="108" transform="rotate(-90 248.7 108)">0</text>
<text x="27.9" y="117.9">1</text>
<text x="27.9" y="120.4">1</text>
<text x="64.1" y="120.4">1</text>
<text x="64.1" y="125.5">3</text>
<text x="71.7" y="122.9">2</text>
<text x="111.7" y="120.4">1</text>
<text x="139.4" y="125.2" transform="rotate(-90 139.4 125.2)">2</text>
<text x="214.6" y="120.4">1</text>
<text x="27.9" y="131.8">1</text>
<text x="38.7" y="126.7">1</text>
<text x="38.7" y="131.8">3</text>
<text x="46.3" y="129.3">2</text>
<text x="64.1" y="130.6">4</text>
<text x="111.7" y="128">1</text>
<text x="111.7" y="130.6">1</text>
<text x="132.6" y="128">4</text>
<text x="132.6" y="130.6">1</text>
<text x="145.3" y="128">5</text>
<text x="145.3" y="130.6">3</text>
<text x="214.6" y="131.8">1</text>
<text x="214.6" y="129.3">1</text>
<text x="38.7" y="136.9">4</text>
<text x="64.1" y="135.6">6</text>
<text x="71.7" y="133.1">5</text>
<text x="144.7" y="134.4">SH</text>
<text x="239.3" y="136.9">4</text>
<text x="246.1" y="134.1" transform="rotate(-90 246.1 134.1)">2</text>
<text x="252" y="136.9">5</text>
<text x="38.7" y="142">6</text>
<text x="46.3" y="139.4">5</text>
<text x="67.1" y="139.7" transform="rotate(-90 67.1 139.7)">S2</text>
<text x="69.6" y="139.7" transform="rotate(-90 69.6 139.7)">S1</text>
<text x="214.6" y="139.4">1</text>
<text x="239.3" y="139.4">1</text>
<text x="251.4" y="143.3">SH</text>
<text x="252" y="139.4">3</text>
<text x="41.7" y="146.1" transform="rotate(-90 41.7 146.1)">S2</text>
<text x="44.2" y="146.1" transform="rotate(-90 44.2 146.1)">S1</text>
<text x="111.7" y="144.5">1</text>
<text x="132.6" y="149.6">4</text>
<text x="139.4" y="146.8" transform="rotate(-90 139.4 146.8)">2</text>
<text x="145.3" y="149.6">5</text>
<text x="64.1" y="152.1">1</text>
<text x="64.1" y="154.7">3</text>
<text x="132.6" y="152.1">1</text>
<text x="144.7" y="156">SH</text>
<text x="145.3" y="152.1">3</text>
<text x="27.9" y="161">1</text>
<text x="27.9" y="157.2">1</text>
<text x="64.1" y="157.2">2</text>
<text x="29.1" y="173.7">1</text>
<text x="29.1" y="177.5">1</text>
<text x="29.1" y="181.4">1</text>
<text x="60.9" y="181.4">1</text>
<text x="60.9" y="183.9">2</text>
</g>
<g font-size="1.8" fill="#006464">
<text x="96.5" y="23.7">J9</text>
<text x="177.8" y="22.7">J102</text>
<text x="216.6" y="23.7">J35</text>
<text x="177.8" y="25.2">Printer</text>
<text x="216.6" y="26.3">J36</text>
<text x="34.8" y="32.6">GND</text>
<text x="60.6" y="35.4">R1</text>
<text x="64" y="35.4">4k7</text>
<text x="79.1" y="35.9">BC557</text>
<text x="79.3" y="34.1">T1</text>
<text x="96.5" y="30.1">J2</text>
<text x="115.8" y="30.1">J10</text>
<text x="216.6" y="31.3">J34</text>
<text x="216.6" y="33.9">J33</text>
<text x="96.5" y="41.5">J4</text>
<text x="244" y="41.5">J106</text>
<text x="60.6" y="46.8">R2</text>
<text x="64" y="46.8">4k7</text>
<text x="79.1" y="47.3">BC557</text>
<text x="79.3" y="45.6">T2</text>
<text x="115.8" y="45.3">J18</text>
<text x="115.8" y="47.9">J19</text>
<text x="244.1" y="44">Tape</text>
<text x="253.2" y="44">GND</text>
<text x="96.5" y="52.9">J6</text>
<text x="115.8" y="52.9">J24</text>
<text x="115.8" y="50.4">J20</text>
<text x="60.6" y="58.3">R3</text>
<text x="64" y="58.3">4k7</text>
<text x="79.1" y="58.8">BC557</text>
<text x="79.3" y="57">T3</text>
<text x="115.8" y="55.5">J23</text>
<text x="115.8" y="58">J22</text>
<text x="20.4" y="62.6">Joystick</text>
<text x="20.6" y="60.3">J100</text>
<text x="96.5" y="64.4">J8</text>
<text x="115.8" y="60.6">J21</text>
<text x="115.8" y="63.1">J16</text>
<text x="207.2" y="64.4">J49</text>
<text x="226.5" y="60.8">JP2</text>
<text x="231.8" y="60.8">SynH</text>
<text x="241" y="62.1">R6</text>
<text x="244.3" y="62.1">0R*</text>
<text x="252.7" y="61.3">+5V</text>
<text x="60.6" y="69.7">R4</text>
<text x="64" y="69.7">4k7</text>
<text x="79.1" y="70.2">BC557</text>
<text x="79.3" y="68.4">T4</text>
<text x="241.3" y="68.2">C1</text>
<text x="241.3" y="70.7">100nF</text>
<text x="27.6" y="75.5">Joy_P8</text>
<text x="30.7" y="73.3">JP1</text>
<text x="96.5" y="75.8">J1</text>
<text x="115.8" y="75.8">J15</text>
<text x="236.7" y="75.8">GND</text>
<text x="60.6" y="81.1">R5</text>
<text x="64" y="81.1">4k7</text>
<text x="79.1" y="81.6">BC557</text>
<text x="79.3" y="79.9">T5</text>
<text x="115.8" y="80.9">J17</text>
<text x="27.2" y="87.2">GND</text>
<text x="96.5" y="89.8">J5</text>
<text x="115.8" y="88.5">J14</text>
<text x="207.2" y="89.8">J44</text>
<text x="207.2" y="87.2">J48</text>
<text x="96.5" y="94.8">J3</text>
<text x="125" y="93.6">GND</text>
<text x="207.2" y="94.8">J45</text>
<text x="254" y="93.6">J101</text>
<text x="96.5" y="97.4">J7</text>
<text x="207.2" y="99.9">J46</text>
<text x="254" y="96.1">RGB</text>
<text x="207.2" y="105">J47</text>
<text x="207.2" y="111.4">J43</text>
<text x="20.8" y="119">J42</text>
<text x="246.9" y="116.4">GND</text>
<text x="20.8" y="121.5">J41</text>
<text x="104.4" y="121.5">J40</text>
<text x="207.2" y="121.5">J50</text>
<text x="224.2" y="123.8">JP3</text>
<text x="229.3" y="123.8">SynV</text>
<text x="239.7" y="120.2">JP4</text>
<text x="239.8" y="122.3">FON</text>
<text x="29.7" y="126.6">+5V</text>
<text x="104.4" y="129.1">J39</text>
<text x="104.4" y="131.7">J37</text>
<text x="207.2" y="130.4">J53</text>
<text x="20.5" y="132.9">J11</text>
<text x="207.2" y="132.9">J52</text>
<text x="29.1" y="142.3">Power</text>
<text x="30" y="140.6">SW2</text>
<text x="73.5" y="141.6">Reset</text>
<text x="74.2" y="139.5">SW1</text>
<text x="137.1" y="141.8">Junet</text>
<text x="137.3" y="139.3">J104</text>
<text x="207.2" y="140.6">J51</text>
<text x="66.5" y="145.6">GND</text>
<text x="104.4" y="145.6">J38</text>
<text x="244" y="148.2">J103</text>
<text x="41.1" y="152">GND</text>
<text x="52.9" y="151.2">F1</text>
<text x="55.9" y="151.2">2A</text>
<text x="77.5" y="154.5">J107</text>
<text x="243.7" y="150.7">Video</text>
<text x="253.2" y="150.7">GND</text>
<text x="20.5" y="158.3">J12</text>
<text x="77.5" y="157.1">5V/2A</text>
<text x="137.3" y="160.9">J105</text>
<text x="20.5" y="162.2">J13</text>
<text x="60.2" y="163.4">GND</text>
<text x="137.1" y="163.4">Junet</text>
<text x="147.8" y="163.4">GND</text>
<text x="21.8" y="178.7">J30</text>
<text x="21.8" y="174.9">J32</text>
<text x="62.7" y="176.1">+5V</text>
<text x="21.8" y="182.5">J31</text>
<text x="31" y="187.6">GND</text>
<text x="48.7" y="188.1">J108</text>
<text x="48.7" y="190.3">Conn_01x02</text>
<text x="62.7" y="190.1">GND</text>
</g>
<text font-size="1.8" fill="#000084" x="139.5" y="31.4">PRN_D[0..7]</text>
<text font-size="1.8" fill="#009600" x="115.6" y="127.9">~{BUSY_NET}</text>
</svg>
